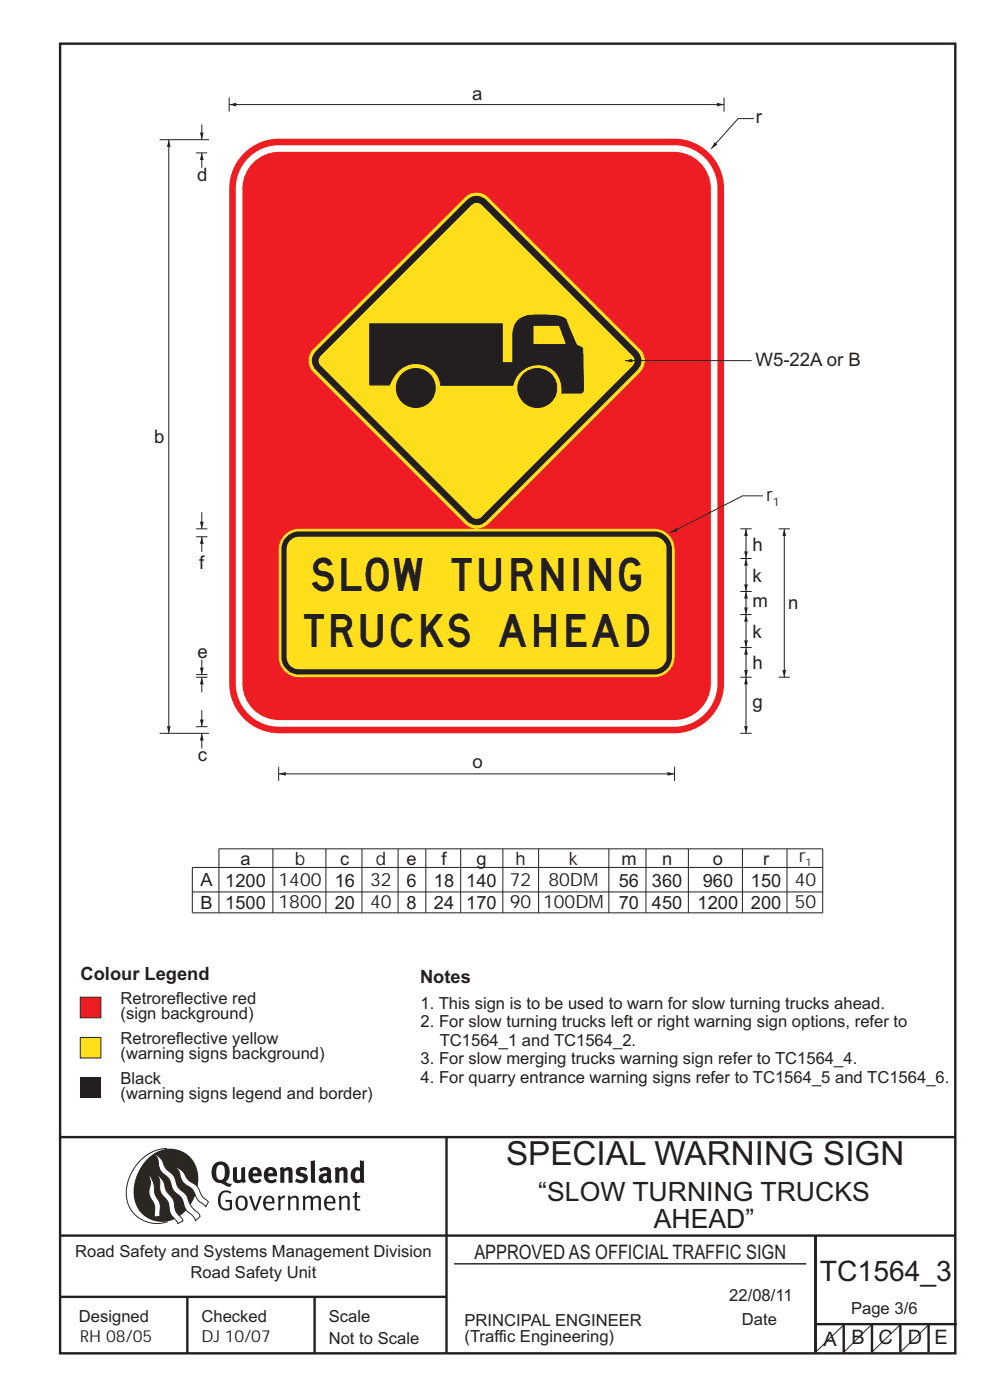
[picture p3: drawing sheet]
<svg xmlns="http://www.w3.org/2000/svg" width="210mm" height="297mm" viewBox="0 0 210 297" stroke-linecap="round" stroke-linejoin="round" font-family="sans-serif">
<g fill="none" stroke="#231f20" stroke-width=".51">
<path d="M12.8 9.3h189.9v278h-189.9zM12.8 241.4h189.9M94.7 241.5v45.8M12.8 275.3h81.9M12.8 262.3h190M39.8 275.3v12M66.8 275.3v12M173 262.2v24.8M173 281.1h30M179 281.1v6M185 281.1v6M191 281.1v6"/>
<path d="M197 281.1v6"/>
</g>
<path d="M96.4 268.3h74.6" fill="none" stroke="#231f20" stroke-width=".21"/>
<path d="M35.5 243.8a9.5 9.5 0 0 0-8.6 10.4 6.5 6.5 0 0 0 8.7 5.1" fill="none" stroke="#2a2723" stroke-width=".21"/>
<path d="M31.3 246a6.1 6.1 0 0 1 7.3-1.6 6.1 6.1 0 0 1 3.4 6.6 8.8 8.8 0 0 1-7.1 8.4 6.1 6.1 0 0 1-6.5-7.5 10.5 10.5 0 0 1 2.9-5.9z" fill-rule="evenodd" fill="#2a2723"/>
<g fill="#fff" stroke="#2a2723" stroke-width=".21">
<path d="M31.6 249.4l.4 .3 .5 1.2 .4 2.6 1 2 .1 2.7-1.2 .1v-2.4l-1-1.8-.2-.7 .3-2.4z" fill-rule="evenodd"/>
<path d="M37.2 247.8l.5 .1 .9 .6 1.3 1.9 2 1.5 1 2.1 1.3 1.1-.5 1-1.7-1.4-1.2-2.2-1.9-1.5-.5-.9-.5-1.5z" fill-rule="evenodd"/>
<path d="M32.9 245l.3 .1 .9 .8 1.1 2.1 1.6 1.5 1 2.5 1.7 1.6 1.1 2.5 1.6 1.6 .3 .5-1 .9-.5-.9-1.6-1.5-.9-2.4-1.8-1.7-.9-2.4-1.7-1.7-.4-.9-.2-1.6z" fill-rule="evenodd"/>
<path d="M33.4 249.5l.5 .3 .8 .9 .6 2.1 1.5 1.9 .5 2.5 1.5 1.8v.1l-1.1 .6-1.5-2.1-.6-2.6-1.5-1.8-.2-1v-1.6z" fill-rule="evenodd"/>
</g>
<g fill="#231f20">
<path d="M46.8 253.2l.5-.4 .7-.1 .6 .1 .5 .3-.2 .3-.8-.3-.8 .2-.4 .7-.1 1 .1 .7 .3 .5 .5 .3h.6l.5-.1v-1.3h-.9l-.1-.4h1.4v2l-.7 .2h-.7l-.7-.2-.5-.4-.3-.8v-1l.1-.8z" fill-rule="evenodd"/>
<path d="M50.7 254.4l.7-.2 .5 .5 .1 1.2-.2 .4-.3 .2h-.5l-.4-.3-.1-1.1zM50.4 254.1l-.4 1.1 .2 1.2 .7 .5 1-.1 .4-.4 .2-.5v-.8l-.2-.7-.3-.4-.5-.2h-.6z" fill-rule="evenodd"/>
<path d="M52.9 253.9l.4-.1 .9 2.6 .8-2.5h.5l-1.1 3h-.5z" fill-rule="evenodd"/>
<path d="M56.6 254.3l.4-.1 .5 .1 .2 .3 .1 .5h-1.4zM56.3 254.1l-.5 1 .1 .7 .2 .6 .4 .4 .5 .2 1.1-.3 .1-.1-.2-.3-.6 .3-.7-.2-.2-.3-.1-.5v-.1h1.9l-.3-1.2-.8-.5-.5 .1z" fill-rule="evenodd"/>
<path d="M58.9 253.9l.5-.1 .1 .5 .5-.4 .5-.1-.2 .5-.4 .1-.3 .3-.1 2.2h-.4z" fill-rule="evenodd"/>
<path d="M61 253.9l.5-.1a.24 .24 0 0 0 .1 .4 .24 .24 0 0 0 .4-.2l.7-.2 .6 .4 .1 2.7h-.5v-2.4l-.2-.2-.3-.1-.8 .4v2.3h-.5z" fill-rule="evenodd"/>
<path d="M64.2 253.9l.5-.1a.23 .23 0 0 0 .1 .4 .23 .23 0 0 0 .3-.2l.6-.2 .5 .2a.23 .23 0 0 0 .2 .2 .23 .23 0 0 0 .2-.2l.9-.2 .5 .4 .1 2.7h-.5v-2.3l-.1-.3-.3-.1-.8 .5v2.2h-.5v-2.3l-.1-.3-.3-.1-.7 .4v2.3h-.5z" fill-rule="evenodd"/>
<path d="M69.6 254.3l.4-.1 .4 .1 .3 .8h-1.4zM69.2 254.1l-.4 1v.7l.2 .6 .4 .4 .5 .2 1.1-.3 .1-.1-.2-.3-.6 .3-.7-.2-.2-.4-.1-.5h1.9l-.2-1.2-.4-.3-.5-.2-.5 .1z" fill-rule="evenodd"/>
<path d="M71.9 253.9l.4-.1a.24 .24 0 0 0 .2 .4 .24 .24 0 0 0 .3-.2l.8-.2 .5 .4 .1 2.7h-.5v-2.3l-.1-.3-.3-.1-.9 .4v2.3h-.4z" fill-rule="evenodd"/>
<path d="M75.3 253.1l.5-.1-.1 .9h.8l-.1 .3h-.7v2.2l.2 .2h.5l.1 .3-.3 .1-.6-.1-.3-.3v-2.4h-.4v-.3h.4z" fill-rule="evenodd"/>
<path d="M46.2 247.5l.4-.2h.4l.6 .6v1.7l-.2 .6-.3 .2h-.7l-.4-.6-.1-1.5zM45.6 247l-.5 .6-.2 .9v1l.4 .8 .6 .7 1.1 .2 1.5 .7 .5-.1 .2-.6h-.6l-.7-.3 .7-1 .1-1.5a1.91 1.91 0 0 0-1.1-1.7 1.91 1.91 0 0 0-2 .3z" fill-rule="evenodd"/>
<path d="M49.4 247.9l.9-.2v2.5l.1 .2 .3 .1 .5-.3v-2.3l.8-.2v2.6l.2 .5-.7 .3a.39 .39 0 0 0-.7 0h-.8l-.5-.4z" fill-rule="evenodd"/>
<path d="M53.8 248.5l.3-.2 .3 .1 .2 .7h-1zM53.2 248.1l-.4 .5-.1 .8 .1 .7 .3 .6 .5 .3 .6 .2 .7-.2 .6-.3-.3-.5-.5 .3h-.5l-.4-.2-.2-.4v-.2h1.9l-.1-1-.3-.6-1-.4-.5 .1z" fill-rule="evenodd"/>
<path d="M57.1 248.5l.3-.2 .3 .1 .2 .7h-1zM56.4 248.1l-.3 .6-.1 .8 .1 .7 .3 .5 .5 .3 .6 .2 .7-.2 .6-.3-.4-.5-.5 .3h-.6l-.4-.6v-.2h1.9l-.1-1-.3-.6-.4-.3-.6-.1-.5 .1z" fill-rule="evenodd"/>
<path d="M59.4 247.9l.7-.2 .1 .4 1-.4 .7 .3 .2 .5v2.6h-.9v-2.3l-.2-.3-.7 .2v2.4h-.8z" fill-rule="evenodd"/>
<path d="M63 248.1l1-.4 1.2 .3-.3 .6-.8-.3-.4 .3 .1 .3 1.1 .3 .4 .4v.8l-.5 .6-1 .2-1.2-.4 .3-.6 1.1 .3h.2l.2-.3-.1-.3-1-.3-.4-.3-.1-.7z" fill-rule="evenodd"/>
<path d="M68.6 249.8l.8-.2v.7l-.4 .3-.3-.1-.2-.3zM67.7 248.2l.3 .6 .8-.4 .5 .2a.35 .35 0 0 1 0 .5 .35 .35 0 0 1-.5 0l-1 .4-.2 .9 .2 .4 .4 .3h1a.49 .49 0 0 1 .9 .1l.4-.5-.3-.4v-1.7l-.1-.5-.5-.3-.6-.1z" fill-rule="evenodd"/>
<path d="M71 247.9l.8-.2 .1 .4 1-.4 .7 .3 .1 .5v2.6h-.8v-2.4l-.3-.2-.6 .2v2.4h-.9z" fill-rule="evenodd"/>
<path d="M75.6 248.6l.4-.2 .4 .2v1.6l-.4 .2-.4-.1-.2-.3v-.9zM76.4 246.3v1.3a.19 .19 0 0 1-.1 .3 .19 .19 0 0 1-.2-.1l-.9 .1-.5 .5-.3 .9 .1 1 .4 .5 .5 .3h.6l.5-.2 .1 .2h.7l-.1-4.6z" fill-rule="evenodd"/>
<path d="M65.9 246.5l.9-.2 .2 4.8h-.9l-.1-.3z" fill-rule="evenodd"/>
</g>
<path d="M179 281.2l-6 5.8M185 281.1l-6 6M191 281.2l-6 5.8" fill="none" stroke="#231f20" stroke-width=".21"/>
<path d="M52.7 33.5a9.1 9.1 0 0 1 6.5-2.7h83.9a9.2 9.2 0 0 1 9.1 9.2v105.1a9.2 9.2 0 0 1-9.1 9.2h-83.9a9.2 9.2 0 0 1-9.2-9.2v-105.1a9.1 9.1 0 0 1 2.7-6.5zM53.7 34.5a7.8 7.8 0 0 1 5.5-2.3h83.9a7.8 7.8 0 0 1 7.7 7.8v105.1a7.8 7.8 0 0 1-7.7 7.8h-83.9a7.8 7.8 0 0 1-7.8-7.8v-105.1a7.8 7.8 0 0 1 2.3-5.5zM51.3 33a10.6 10.6 0 0 1 7.9-3.6h83.9a10.6 10.6 0 0 1 10.5 10.6v105.1a10.6 10.6 0 0 1-10.5 10.6h-83.9a10.6 10.6 0 0 1-10.6-10.6v-105.1a10.5 10.5 0 0 1 2.7-7z" fill-rule="evenodd" fill="#ee1d23"/>
<path d="M160 25.2h-3.4l-5.7 6.4" fill="none" stroke="#231f20" stroke-width=".21"/>
<path d="M151.6 30.2l.6 .5-1.3 .9z" fill="#231f20"/>
<path d="M48.6 22.2h105M153.6 20.7v3" fill="none" stroke="#231f20" stroke-width=".21"/>
<g fill="#231f20">
<path d="M48.6 22.2l1.5-.4v.8z"/>
<path d="M152.1 21.8l1.5 .4-1.5 .4z"/>
</g>
<path d="M60.2 113.8a4.3 4.3 0 0 1 3.3-1.5h75.3a4.3 4.3 0 0 1 4.3 4.3v22.8a4.3 4.3 0 0 1-4.3 4.4h-75.3a4.3 4.3 0 0 1-4.4-4.4v-22.8a4.3 4.3 0 0 1 1.1-2.8z" fill-rule="evenodd" fill="#ffdf1b"/>
<path d="M60.8 113.9a3.8 3.8 0 0 1 2.7-1.1h75.3a3.8 3.8 0 0 1 3.8 3.8v22.8a3.8 3.8 0 0 1-3.8 3.8h-75.3a3.8 3.8 0 0 1-3.8-3.8v-22.8a3.8 3.8 0 0 1 1.1-2.7z" fill-rule="evenodd" fill="#231f20"/>
<path d="M98.7 41.9a3.5 3.5 0 0 1 4.9 0l32.2 32.2a3.5 3.5 0 0 1 0 4.9l-32.2 32.2a3.5 3.5 0 0 1-4.9 0l-32.2-32.2a3.5 3.5 0 0 1 0-4.9z" fill-rule="evenodd" fill="#ffdf1b"/>
<path d="M99.1 42.4a2.84 2.84 0 0 1 4 0l32.2 32.1a2.81 2.81 0 0 1 0 4l-32.2 32.2a2.86 2.86 0 0 1-4 0l-32.1-32.2a2.78 2.78 0 0 1 0-4z" fill-rule="evenodd" fill="#231f20"/>
<path d="M68 75.5l32.2-32.1a1.43 1.43 0 0 1 1.9 0l32.1 32.1a1.47 1.47 0 0 1 0 2.2l-32.1 32.1-.6 .3a1.44 1.44 0 0 1-1.3-.3l-32.2-32.2a1.45 1.45 0 0 1 0-2.1z" fill-rule="evenodd" fill="#ffdf1b"/>
<path d="M113.1 69.1v4h7.1l-1.5-4zM78.4 68.7v13h4.3a6 6 0 0 1 6.4-4.5 5.1 5.1 0 0 1 4.4 4.6h15.3a5.4 5.4 0 0 1 4.2-4.2 5.4 5.4 0 0 1 5.5 2.1l.4 1.1 .3 1.2v1.4h3.9a.7 .7 0 0 0 .7-.8l-.2-8.5a1.14 1.14 0 0 0-1-.7l-.3-.2-1.7-4a2.23 2.23 0 0 0-2.1-2.1l-4.2-.2a5.5 5.5 0 0 0-4.3 1.1 4.6 4.6 0 0 0-1.2 3.5v5.5h-2.2v-8.3zM84.1 82.4a4.2 4.2 0 0 1 8.3 0 4.2 4.2 0 0 1-8.3 0zM109.9 82.4a4.1 4.1 0 0 1 8.3 0 4.1 4.1 0 0 1-8.3 0z" fill-rule="evenodd" fill="#231f20" stroke="#231f20" stroke-width=".21"/>
<path d="M61.8 114.5l1.1-.5 .6-.1h75.3a2.65 2.65 0 0 1 2.7 2.7v22.8a2.65 2.65 0 0 1-2.7 2.7h-75.3a2.65 2.65 0 0 1-2.7-2.7v-22.8a2.65 2.65 0 0 1 1-2.1z" fill-rule="evenodd" fill="#ffdf1b"/>
<path d="M132.6 76.6h26.9" fill="none" stroke="#231f20" stroke-width=".21"/>
<path d="M132.6 76.6l1.5-.4v.7z" fill="#231f20"/>
<path d="M158.3 137.5v6.3" fill="none" stroke="#231f20" stroke-width=".21"/>
<g fill="#231f20">
<path d="M158.3 137.5l.4 1.5h-.8z"/>
<path d="M157.9 142.2h.8l-.4 1.6z"/>
</g>
<path d="M157.1 137.5h2.4M158.3 130.5v7M157.1 143.8h2.4" fill="none" stroke="#231f20" stroke-width=".21"/>
<g fill="#231f20">
<path d="M158.3 130.5l.4 1.5h-.8z"/>
<path d="M157.9 135.9h.8l-.4 1.6z"/>
</g>
<path d="M158.3 143.8v11.9" fill="none" stroke="#231f20" stroke-width=".21"/>
<g fill="#231f20">
<path d="M158.3 143.8l.4 1.5h-.8z"/>
<path d="M157.9 154.1h.8l-.4 1.6z"/>
</g>
<path d="M161.9 105.3h-4.4l-15.2 7.8M157.1 155.7h2.4" fill="none" stroke="#231f20" stroke-width=".21"/>
<path d="M142.3 113.1l1.2-1.1 .3 .7z" fill="#231f20"/>
<path d="M166.4 112.3v31.5" fill="none" stroke="#231f20" stroke-width=".21"/>
<g fill="#231f20">
<path d="M166.4 112.3l.4 1.5h-.8z"/>
<path d="M166 142.2h.8l-.4 1.6z"/>
</g>
<path d="M158.3 112.3v6.3M165.2 112.3h2.4M165.2 143.8h2.4" fill="none" stroke="#231f20" stroke-width=".21"/>
<g fill="#231f20">
<path d="M158.3 112.3l.4 1.5h-.8z"/>
<path d="M157.9 117h.8l-.4 1.6z"/>
</g>
<path d="M157.1 118.6h2.4M157.1 112.3h2.4M158.3 118.6v7" fill="none" stroke="#231f20" stroke-width=".21"/>
<g fill="#231f20">
<path d="M158.3 118.6l.4 1.5h-.8z"/>
<path d="M157.9 124h.8l-.4 1.6z"/>
</g>
<path d="M158.3 125.6v4.9" fill="none" stroke="#231f20" stroke-width=".21"/>
<g fill="#231f20">
<path d="M158.3 125.6l.4 1.5h-.8z"/>
<path d="M157.9 128.9h.8l-.4 1.6z"/>
</g>
<path d="M48.6 20.7v3M157.1 130.5h2.4M157.1 125.6h2.4M59.1 164.3h84M143.1 162.8v3" fill="none" stroke="#231f20" stroke-width=".21"/>
<g fill="#231f20">
<path d="M59.1 164.3l1.5-.4v.8z"/>
<path d="M141.6 163.9l1.5 .4-1.5 .4z"/>
</g>
<path d="M35.8 29.7v126M59.1 162.8v3" fill="none" stroke="#231f20" stroke-width=".21"/>
<g fill="#231f20">
<path d="M35.8 29.7l.4 1.5h-.8z"/>
<path d="M35.4 154.2h.8l-.4 1.5z"/>
</g>
<path d="M33.9 29.7h10.5M41.6 32.5h2.4M42.8 32.5v3.1M33.9 155.7h10.5M41.6 154.3h2.4" fill="none" stroke="#231f20" stroke-width=".21"/>
<path d="M42.8 32.5l.4 1.5h-.8z" fill="#231f20"/>
<path d="M42.8 155.7v3.2" fill="none" stroke="#231f20" stroke-width=".21"/>
<path d="M42.8 155.7l.4 1.5h-.8z" fill="#231f20"/>
<path d="M42.8 26.4v3.3" fill="none" stroke="#231f20" stroke-width=".21"/>
<path d="M42.4 28.1h.8l-.4 1.6z" fill="#231f20"/>
<path d="M42.8 150.7v3.6" fill="none" stroke="#231f20" stroke-width=".21"/>
<path d="M42.4 152.7h.8l-.4 1.6z" fill="#231f20"/>
<path d="M41.6 143.2h2.4M42.8 140v3.2" fill="none" stroke="#231f20" stroke-width=".21"/>
<path d="M42.4 141.7h.8l-.4 1.5z" fill="#231f20"/>
<path d="M41.6 143.8h2.4M42.8 143.8v3.2" fill="none" stroke="#231f20" stroke-width=".21"/>
<path d="M42.8 143.8l.4 1.5h-.8z" fill="#231f20"/>
<path d="M41.6 112.3h2.4M42.8 108.7v3.6" fill="none" stroke="#231f20" stroke-width=".21"/>
<path d="M42.4 110.7h.8l-.4 1.6z" fill="#231f20"/>
<path d="M41.6 113.9h2.4M42.8 113.9v3.2" fill="none" stroke="#231f20" stroke-width=".21"/>
<path d="M42.8 113.9l.4 1.5h-.8z" fill="#231f20"/>
<g fill="none" stroke="#231f20" stroke-width=".21">
<path d="M40.8 189.3h133.8M57.9 180.2v13.6M69.2 180.2l-.1 13.6M76.8 180.2v13.6M84.5 180.2v13.6M90.4 180.2l-.1 13.6M97.8 180.2l-.1 13.6M106.7 180.2v13.6M114.3 180.2v13.6M129.2 180.2v13.6M137.1 180.2v13.6M146.1 180.2v13.6"/>
<path d="M157.5 180.2v13.6M167 180.2v13.6M174.6 184.1h-133.8v9.7h133.8v-13.6h-128.2v13.6M197 281.2l-6 5.8"/>
</g>
<path d="M17 228.7h4.4v4.4h-4.4z" fill-rule="evenodd" fill="#231f20"/>
<path d="M17 220.2h4.4v4.4h-4.4z" fill-rule="evenodd" fill="#ffdf1b" stroke="#231f20" stroke-width=".21"/>
<path d="M17 211.7h4.4v4.3h-4.4z" fill-rule="evenodd" fill="#ee1d23" stroke="#231f20" stroke-width=".21"/>
<text font-size="7.1" fill="#231f20" x="107.4" y="247.4">SPECIAL WARNING SIGN</text>
<g font-size="7" fill="#231f20">
<text x="66.2" y="125.5">SLOW TURNING</text>
<text x="64.5" y="137.4">TRUCKS AHEAD</text>
</g>
<text font-size="6" fill="#231f20" x="174" y="272">TC1564_3</text>
<g font-size="5.6" fill="#231f20">
<text x="114.2" y="255">“SLOW TURNING TRUCKS</text>
<text x="138.7" y="260.7">AHEAD”</text>
</g>
<g font-size="4.2" fill="#231f20">
<text x="100.6" y="267.3">APPROVED AS OFFICIAL TRAFFIC SIGN</text>
<text x="174.8" y="285.6">A</text>
<text x="180.6" y="285.4">B</text>
<text x="186.4" y="285.4">C</text>
<text x="192.6" y="285.4">D</text>
<text x="198.3" y="285.4">E</text>
</g>
<g font-size="4" fill="#231f20">
<text x="100.2" y="21.2">a</text>
<text x="160.4" y="26.1">r</text>
<text x="41.9" y="38.5">d</text>
<text x="160.3" y="77.8">W5-22A or B</text>
<text x="32.7" y="94.1">b</text>
<text x="162.6" y="106.4">r</text>
<text x="159.7" y="116.9">h</text>
<text x="42.3" y="120.7">f</text>
<text x="159.7" y="123.6">k</text>
<text x="159.7" y="128.9">m</text>
<text x="167.2" y="129.2">n</text>
<text x="159.7" y="135.5">k</text>
<text x="41.9" y="139.6">e</text>
<text x="159.7" y="142.1">h</text>
<text x="159.7" y="150.2">g</text>
<text x="42" y="161.4">c</text>
<text x="100.2" y="163.1">o</text>
</g>
<g font-size="3.9" fill="#231f20">
<text x="51" y="183.5">a</text>
<text x="62.6" y="183.5">b</text>
<text x="72.2" y="183.5">c</text>
<text x="79.7" y="183.5">d</text>
<text x="86.2" y="183.5">e</text>
<text x="93.7" y="183.5">f</text>
<text x="101.1" y="183.5">g</text>
<text x="109.4" y="183.5">h</text>
<text x="120.7" y="183.5">k</text>
<text x="131.8" y="183.5">m</text>
<text x="140.5" y="183.5">n</text>
<text x="151.3" y="183.5">o</text>
<text x="161.9" y="183.5">r</text>
<text x="169.6" y="183">r</text>
<text x="42.6" y="188.1">A</text>
<text x="47.8" y="188.3">1200</text>
<text x="59.1" y="188.2">1400</text>
<text x="71" y="188.3">16</text>
<text x="78.5" y="188.2">32</text>
<text x="86.2" y="188.3">6</text>
<text x="92.1" y="188.3">18</text>
<text x="98.9" y="188.3">140</text>
<text x="108.2" y="188.2">72</text>
<text x="116.4" y="188.2">80DM</text>
<text x="131.3" y="188.3">56</text>
<text x="138.3" y="188.3">360</text>
<text x="149.1" y="188.3">960</text>
<text x="159.3" y="188.3">150</text>
<text x="168.6" y="188.2">40</text>
<text x="42.6" y="192.9">B</text>
<text x="47.8" y="193.1">1500</text>
<text x="59.1" y="192.8">1800</text>
<text x="71" y="193.1">20</text>
<text x="78.5" y="192.8">40</text>
<text x="86.2" y="193.1">8</text>
<text x="92.1" y="193.1">24</text>
<text x="98.9" y="193.1">170</text>
<text x="108.2" y="192.8">90</text>
<text x="115.2" y="192.8">100DM</text>
<text x="131.3" y="193.1">70</text>
<text x="138.3" y="193.1">450</text>
<text x="148" y="193.1">1200</text>
<text x="159.3" y="193.1">200</text>
<text x="168.6" y="192.8">50</text>
<text x="17.1" y="208">Colour Legend</text>
<text x="89.1" y="208.8">Notes</text>
</g>
<g font-size="3.5" fill="#231f20">
<text x="25.6" y="213.1">Retroreflective red</text>
<text x="89.2" y="214.1">1. This sign is to be used to warn for slow turning trucks ahead.</text>
<text x="25.6" y="221.7">Retroreflective yellow</text>
<text x="25.6" y="216.3">(sign background)</text>
<text x="89.2" y="218">2. For slow turning trucks left or right warning sign options, refer to</text>
<text x="93.3" y="222">TC1564_1 and TC1564_2.</text>
<text x="25.6" y="224.8">(warning signs background)</text>
<text x="89.2" y="225.9">3. For slow merging trucks warning sign refer to TC1564_4.</text>
<text x="25.6" y="230.2">Black</text>
<text x="25.6" y="233.3">(warning signs legend and border)</text>
<text x="89.2" y="229.9">4. For quarry entrance warning signs refer to TC1564_5 and TC1564_6.</text>
<text x="15.9" y="266.9">Road Safety and Systems Management Division</text>
<text x="40.4" y="271.2">Road Safety Unit</text>
<text x="16.7" y="280.7">Designed</text>
<text x="42.7" y="280.7">Checked</text>
<text x="69.7" y="280.7">Scale</text>
<text x="98.6" y="281.4">PRINCIPAL ENGINEER</text>
<text x="154.7" y="276.3">22/08/11</text>
<text x="157.4" y="281.3">Date</text>
<text x="180.6" y="279">Page 3/6</text>
<text x="17" y="284.9">RH 08/05</text>
<text x="42.7" y="284.9">DJ 10/07</text>
<text x="69.7" y="285.3">Not to Scale</text>
<text x="98.6" y="284.9">(Traffic Engineering)</text>
</g>
<text font-size="2.5" fill="#231f20" x="164" y="107.3">1</text>
<text font-size="2.3" fill="#231f20" x="170.9" y="183.9">1</text>
</svg>
